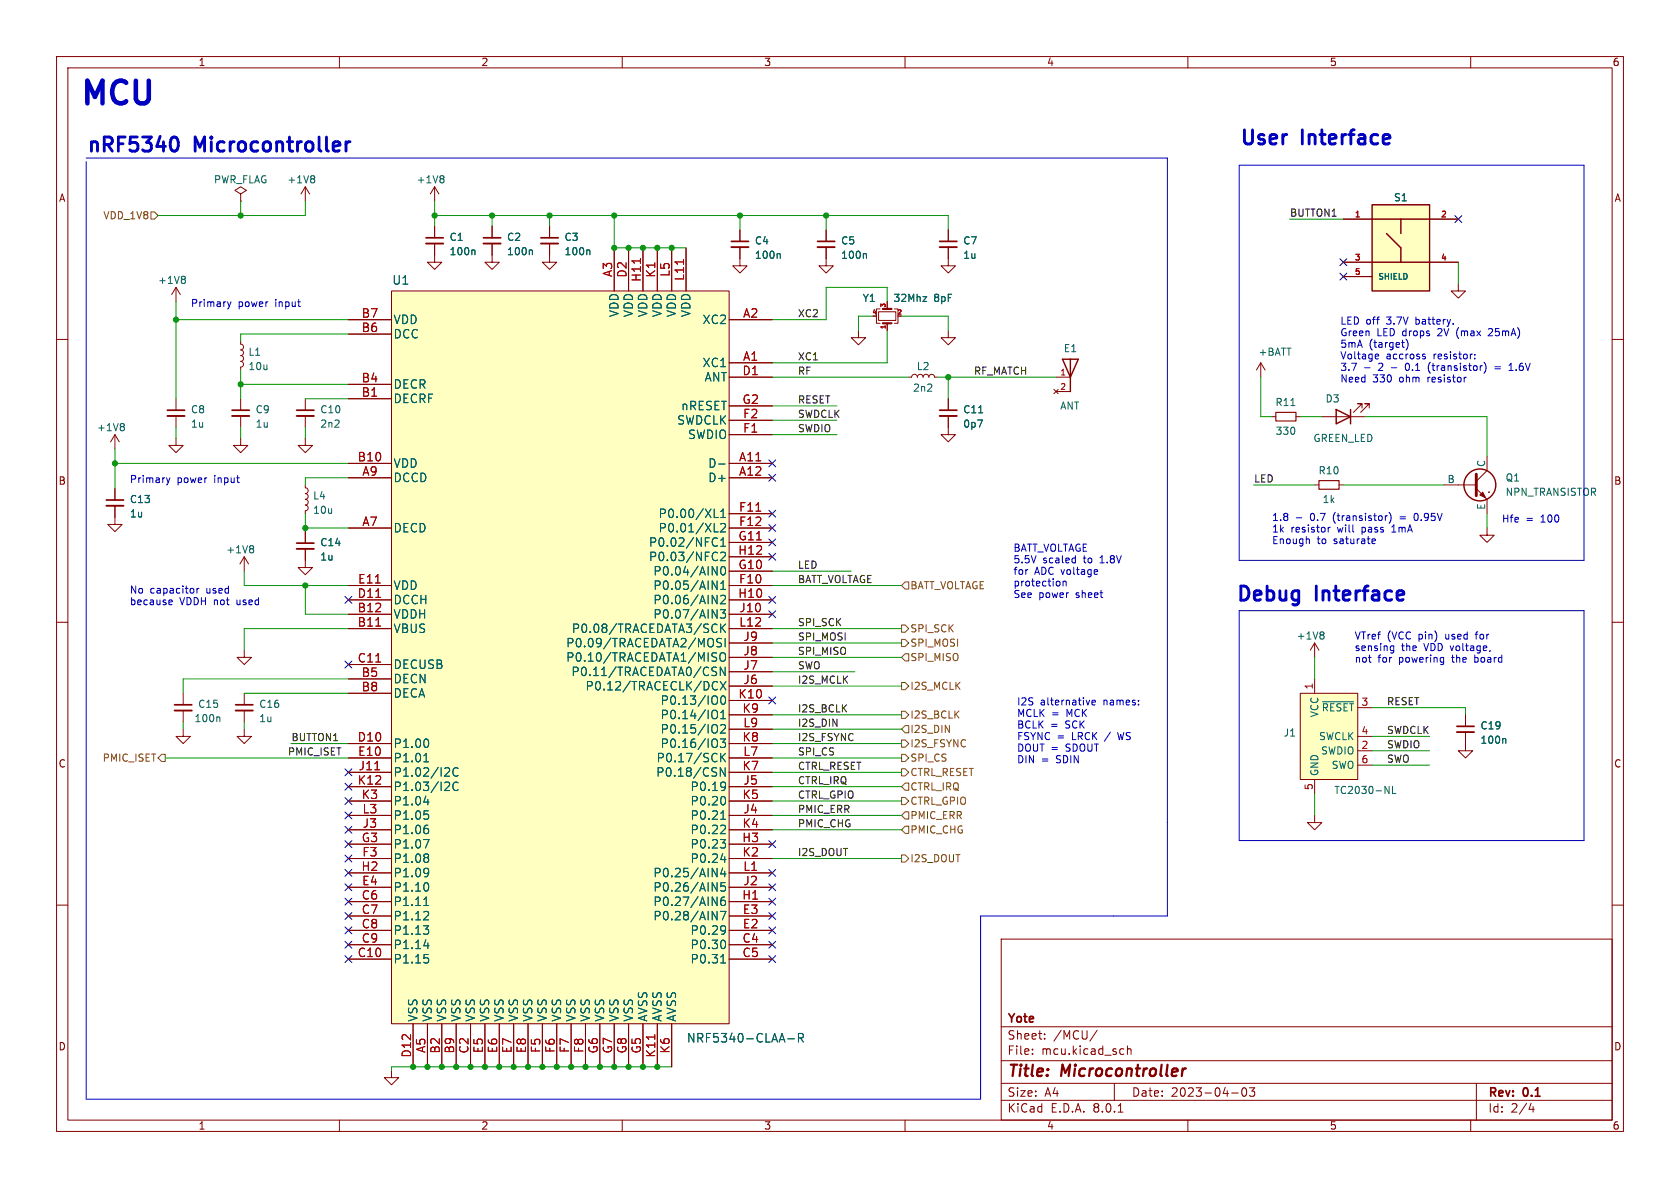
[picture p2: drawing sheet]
<svg xmlns="http://www.w3.org/2000/svg" width="297mm" height="210mm" viewBox="0 0 297 210" stroke-linecap="round" stroke-linejoin="round" font-family="sans-serif">
<g fill="none" stroke="#840000" stroke-width=".18">
<path d="M10 10h277v190h-277zM12 12h273v186h-273zM60 10v2M110 10v2M160 10v2M210 10v2M260 10v2M10 60h2M285 60h2M10 110h2M285 110h2M43.2 122.6v2"/>
<path d="M43.2 125.6v2M10 160h2M285 160h2M177 166h108v32h-108zM60 198v2M110 198v2M160 198v2M177 194.5h108M177 191.5h108M177 187.5h108M177 181.5h108M182.5 186.3v.1"/>
<path d="M182.5 185.5v.1M184.7 183.6v.1M184.7 182.8v.1M194 182.1l-1.3 2M197 191.5v3M197.7 196.6h.8M198.2 185.4l.5 .1M198.7 186.3l-.5 .1M199.3 185.5l.2-.1 .4 .1 .1 .9M199.3 184.9v1.5M210 198v2M217.7 193.2h1.2"/>
<path d="M219.7 192.4l.2-.1a.81 .81 0 0 1 .6 .6 .81 .81 0 0 1-.3 .8l-.2 .1a.81 .81 0 0 1-.3-1.4zM220.9 192.3h.9l-.5 .6 .4 .1v.7l-.2 .1h-.4l-.2-.1M260 198v2M261 191.5v6.5M270.7 195l-.4 1.1h.9M271 195.6v1"/>
</g>
<path d="M209.7 188.9l-.5 .2" fill="none" stroke="#840000" stroke-width=".4"/>
<path d="M41.7 125.6h3" fill="none" stroke="#840000" stroke-width=".33"/>
<path d="M41.7 124.6h3" fill="none" stroke="#840000" stroke-width=".3"/>
<path d="M229.9 122.6h10.1v15.2h-10.1z" fill="#ffffc2"/>
<g fill="none" stroke="#840000" stroke-width=".18">
<path d="M87 45.1v1.3h1.3l-1.3 1.2-1.3-1.2h1.3M97.2 45.1v1.3h1.2l-1.2 1.2-1.3-1.2h1.3M130.8 45.7v1.3h1.3l-1.3 1.3-1.3-1.3h1.3M257.8 50.2v1.2h1.3l-1.3 1.3-1.3-1.3h1.3M31.1 77.5v1.2h1.3l-1.3 1.3-1.3-1.3h1.3M31.1 70.5v2M31.1 73.5v2.1M222.9 64.1l-.8 1.3M222.9 64.1v2.6M222.9 64.1l.7 1.3M255.3 85.7h5.7M261 86.4l1.9 1.9v2.5"/>
<path d="M262.9 93.3v1.3h1.3l-1.3 1.3-1.3-1.3h1.3M262.9 80.6v2.6l-1.9 1.9M263.1 87h.1M32.4 128.9v1.3h1.3l-1.3 1.2-1.3-1.2h1.3M32.4 122.6v2M32.4 125.6v2M43.2 128.9v1.3h1.2l-1.2 1.2-1.3-1.2h1.3M229.9 122.6h10.1v15.2h-10.1zM232.4 120v2.6M232.4 137.8v2.5M240 132.7h2.6M240 125.1h2.6"/>
<path d="M240 130.2h2.6M240 135.3h2.6"/>
</g>
<path d="M38.7 126.7l.2 .2v.7M233.8 124.1h5.5M244.8 139l.8 1.3v-1.3M246.2 139v1.3h.6" fill="none" stroke="#006464" stroke-width=".18"/>
<path d="M261 83.8v3.8" fill="none" stroke="#840000" stroke-width=".51"/>
<path d="M261.6 87.5l.5-.5 .5 1z" fill="#840000" stroke="#840000" stroke-width=".18"/>
<circle cx="261.6" cy="85.7" r="2.82" fill="none" stroke="#840000" stroke-width=".25"/>
<path d="M29.6 73.5h3M30.9 125.6h3" fill="none" stroke="#840000" stroke-width=".33"/>
<path d="M29.6 72.5h3M30.9 124.6h3" fill="none" stroke="#840000" stroke-width=".3"/>
<path d="M69.2 51.4h59.7v129.6h-59.7z" fill="#ffffc2"/>
<g fill="none" stroke="#840000" stroke-width=".18">
<path d="M76.8 33v2.6M76.8 33l-.7 1.3M76.8 33l.8 1.3M31.1 50.8l-.7 1.3M31.1 50.8v2.5M31.1 50.8l.8 1.3M61.6 56.5h7.6M61.6 59.1h7.6M69.2 51.4h59.7v129.6h-59.7zM76.8 43.1v3.3h1.3l-1.3 1.2-1.2-1.2h1.2M76.8 40v2M87 40v2"/>
<path d="M87 43.1v2M97.2 40v2M97.2 43.1v2M108.6 43.8v7.6M111.1 43.8v7.6M113.7 43.8v7.6M116.2 43.8v7.6M118.7 43.8v7.6M121.3 43.8v7.6M128.9 56.5h7.6M130.8 40.6v2.1M130.8 43.7v2"/>
<path d="M151.8 58.4v1.3h1.2l-1.2 1.3-1.3-1.3h1.3M42.5 77.5v1.2h1.3l-1.3 1.3-1.2-1.3h1.2M42.5 61.9h.3l.2 .3v.4l-.5 .3 .4 .1 .2 .4-.2 .3-.4 .2 .4 .1 .1 .4-.1 .3-.4 .2v.5M42.5 60.3v.5l.4 .2 .1 .3-.1 .4-.4 .1M42.5 70.5v2M42.5 73.5v2.1M54 77.5v1.2h1.2l-1.2 1.3-1.3-1.3h1.3M54 70.5v2M54 73.5v2.1M61.6 70.5h7.6M61.6 67.9h7.6M128.9 64.1h7.6"/>
<path d="M128.9 66.7h7.6M128.9 76.8h7.6M128.9 74.3h7.6M128.9 71.8h7.6M224.8 73.7h.8M229.1 73.7h.8M233.7 73.7h7.6M240.8 72.1v-.7h-.8h.8l-1.5 1.5M242.1 72.1v-.7h-.8h.8l-1.6 1.5M54 85.7v.5l.3 .2 .2 .3-.2 .4-.3 .2 .4 .2v.4l-.1 .3-.3 .1 .3 .1 .2 .4-.2 .3-.3 .2 .3 .1 .2 .4-.2 .3-.3 .2v.5M54 97v3.3h1.2l-1.2 1.3-1.3-1.3h1.3M54 94v2"/>
<path d="M61.6 81.9h7.6M61.6 84.5h7.6M61.6 93.3h7.6M128.9 81.9h7.6M128.9 84.5h7.6M128.9 93.3h7.6M128.9 90.8h7.6M128.9 95.9h7.6M128.9 98.4h7.6M232.4 85.7h.8M236.7 85.7h.8M43.2 114.9v1.3h1.2l-1.2 1.3-1.3-1.3h1.3"/>
<path d="M61.6 111.1h7.6M61.6 108.6h7.6M61.6 117.5h7.6M61.6 106h7.6M61.6 103.5h7.6M128.9 111.1h7.6M128.9 108.6h7.6M128.9 106h7.6M128.9 103.5h7.6M128.9 101h7.6M128.9 118.7h7.6M128.9 116.2h7.6"/>
<path d="M128.9 113.7h7.6M232.4 113.7l-.8 1.2M232.4 113.7v2.5M232.4 113.7l.8 1.2M61.6 120h7.6M61.6 122.6h7.6M61.6 131.4h7.6M61.6 134h7.6M61.6 136.5h7.6M61.6 139.1h7.6M128.9 131.4h7.6M128.9 134h7.6"/>
<path d="M128.9 136.5h7.6M128.9 139.1h7.6M128.9 121.3h7.6M128.9 123.8h7.6M128.9 126.4h7.6M128.9 128.9h7.6M259.1 129.4v3.3h1.2l-1.2 1.3-1.3-1.3h1.3M259.1 126.4v2M61.6 159.4h7.6M61.6 156.8h7.6M61.6 151.8h7.6M61.6 149.2h7.6"/>
<path d="M61.6 154.3h7.6M61.6 146.7h7.6M61.6 144.1h7.6M61.6 141.6h7.6M128.9 159.4h7.6M128.9 156.8h7.6M128.9 151.8h7.6M128.9 149.2h7.6M128.9 154.3h7.6M128.9 146.7h7.6M128.9 144.1h7.6M128.9 141.6h7.6"/>
<path d="M232.4 144.1v1.3h1.3l-1.3 1.3-1.3-1.3h1.3M61.6 169.5h7.6M61.6 167h7.6M61.6 161.9h7.6M61.6 164.5h7.6M128.9 169.5h7.6M128.9 167h7.6M128.9 161.9h7.6M128.9 164.5h7.6M73 181v7.6M75.6 181v7.6M78.1 181v7.6"/>
<path d="M80.6 181v7.6M83.2 181v7.6M85.7 181v7.6M88.3 181v7.6M90.8 181v7.6M93.3 181v7.6M95.9 181v7.6M98.4 181v7.6M101 181v7.6M103.5 181v7.6M106 181v7.6M108.6 181v7.6"/>
<path d="M111.1 181v7.6M113.7 181v7.6M116.2 181v7.6M118.7 181v7.6"/>
</g>
<g fill="none" stroke="#006464" stroke-width=".18">
<path d="M78.3 31.1l.2 .2-.2 .3 .2 .2v.3l-.2 .2M32.5 48.8l.3 .3-.3 .3 .3 .2v.3l-.3 .2M83.8 44.2l.2 .2v.6M93.9 44.2l.2 .2v.6M104.1 44.2l.2 .2v.6M137.8 44.8l.1 .2v.7M228.2 71.7h.7M126.3 91.5h.7M126.3 94h.7M126.6 95.1l.2 .1M126.6 97.6l.2 .2M126.8 96.4l-.4 .2"/>
<path d="M126.8 99l-.2 .1M127.1 82h1.1M127.4 92.7l.6-.2 .2 .2 .1 .3-1 1h1M127.4 97.8l.6-.2 .2 .2 .1 .2-1 1.1h1M127.4 90.4l.4-.4v1.5M127.4 95.5l.4-.4v1.5M127.4 91.5h.9M127.4 96.6h.9M125.9 102.7l.9 1.5v-1.5M125.9 100.2l.9 1.5v-1.5M125.9 105.2l.9 1.5v-1.5M126.1 118.6l.5 .2 .1 .3-.3 .3h-.3"/>
<path d="M126.1 117.9l.6 .1M126.1 115.4l.6 .1M126.4 116.2l.3 .3-.1 .2-.2 .2M126.5 110.3l.3 .2M126.8 111.7l-.5 .1M127.3 107.8h1l-.5 .5 .4 .2v.6l-.2 .2h-.4l-.3-.2M127.4 105.4l.6-.2 .2 .2 .1 .3-1 1h1M127.4 103.1l.4-.4v1.5M127.4 104.2h.9M127.4 110.3v1.5M127.5 115.5a.5 .5 0 0 1 .5-.1 .5 .5 0 0 1 .3 .5v.5a.5 .5 0 0 1-.5 .5 .5 .5 0 0 1-.5-.5v-.5zM127.6 100.3l.2-.1a.81 .81 0 0 1 .5 .6 .81 .81 0 0 1-.2 .8l-.2 .1a.81 .81 0 0 1-.3-1.4z"/>
<path d="M127.6 112.9h-.6l-.3 .2 .1 .4 .7 .3v.4l-.2 .2-.6-.1M127.6 111l.7 .8M128.2 117.9v1.5l-.9-1.5v1.5M128.2 112.9v1.5M128.3 110.3l-.9 .9M233.8 111.7l.3 .2-.3 .3 .3 .3v.2l-.3 .3M74.9 134.7h.9M75.2 133.4l.1-.2v1.5M75.6 130.7l.2 .5-.2 .9M79.3 138.3l.2 .2-.1 .4-.8 .9h.9M79.3 135.8l.2 .2-.1 .4-.8 .8h.9M81 135.9a.6 .6 0 0 0-.8-.1 .6 .6 0 0 0-.1 .8 .56 .56 0 0 0 .2 .5 .56 .56 0 0 0 .7 0"/>
<path d="M81 138.4a.6 .6 0 0 0-.8 0 .6 .6 0 0 0-.1 .7 .56 .56 0 0 0 .2 .6 .56 .56 0 0 0 .7-.1M126.2 120.5h.4l.2 .1M126.5 125.6h.1a.96 .96 0 0 1-.1 1.5h-.3M126.6 128.2a1.06 1.06 0 0 1 0 1.3M126.8 123.2v1.1M126.8 130.8v1.1M126.8 121.8l-.2 .2-.4-.1M127.3 130.6h1l-.5 .6 .4 .1v.7l-.2 .1h-.4l-.3-.1M127.3 120.5l1 1.5M127.4 128.2l.6-.1 .2 .1 .1 .3-1 1.1h1M127.4 126l.4-.4v1.5M127.4 133.2v1.5"/>
<path d="M127.4 127.1h.9M127.6 123.2l.2-.2a.81 .81 0 0 1 .5 .6 .81 .81 0 0 1-.2 .8l-.2 .1a.81 .81 0 0 1-.3-1.3zM127.6 133.8l.7 .9M128 138.3l.2 .1a1.26 1.26 0 0 1-.1 1.2M128.2 135.7v1.5l-.9-1.5v1.5M128.3 138.9l-.3 .3M128.3 133.2l-.9 .8M128.3 120.5l-1 1.5M266 130.5l.2 .2v.7M74.8 148.4h1l-.6 1.5M74.9 141.8h.9M75 143.3h.7"/>
<path d="M75.2 158.8l.1-.2v1.5M75.3 145.9h.3M75.5 143.9l.3 .3v.3l-.3 .3M75.5 146.4l.3 .3v.4l-.3 .3M75.5 151l.3 .2-.3 .4 .3 .3v.3l-.3 .3M75.5 153.5l.2 .1a1.26 1.26 0 0 1-.1 1.2M75.6 156.1l.2 .5-.2 .9M75.6 141.3v1M75.8 154.1l-.3 .3M125.9 156l.9 1.5v-1.5M125.9 158.6l.9 1.5v-1.5M127.3 148.4h1l-.5 .6"/>
<path d="M127.4 144.8h.9M127.4 152h.9M127.7 143.5l.1-.2v1.5M127.8 153.4l-.4 1.1h.9M128 145.9l.3 .3-.1 .3-.9 .9h1M128 149l.3 .3v.3l-.3 .3M128.1 140.9l.2 .5-.2 .8M128.1 158.6a.59 .59 0 0 0-.7 .6v.6l.2 .2 .4 .1 .2-.2 .1-.5-.2-.2-.4-.1-.3 .3M128.1 151.5v1M128.1 154v1M128.2 156h-.7l-.1 .7 .2-.1 .5 .1 .2 .2-.1 .5-.2 .1-.6-.1M74.8 163.7h1l-.5 .5"/>
<path d="M74.9 160.1h.9M74.9 167.2h.9M75 168.7h.7M75.5 169.3l.3 .3v.3l-.3 .3M75.5 161.1l.3 .3-.1 .4-.9 .8h1M75.5 164.2l.3 .3v.4l-.3 .3M75.6 166.7v1M127.3 161.1h1l-.6 1.5M127.4 170.2h.9M127.7 168.9l.1-.2v1.5M128 163.7l.2 .1a1.26 1.26 0 0 1-.1 1.2M128.1 166.3l.2 .5-.2 .8"/>
<path d="M128.3 164.3l-.3 .3M139.3 183.6h1.1M141.2 183.5l.7-.1 .1-.2v-.4l-.3-.1h-.5v1.5M141.5 183.5l.5 .7"/>
</g>
<path d="M113.2 45.7v.9M120.8 45.9v.8M133.6 90.4h.9M66.4 110.7h.9M66.3 136.1h.8M115.8 182.9v.9" fill="none" stroke="#a90000" stroke-width=".18"/>
<path d="M75.3 43.1h3.1M85.5 43.1h3M95.6 43.1h3.1M129.3 43.7h3M41 73.5h3.1M52.5 73.5h3M52.5 97h3M257.6 129.4h3" fill="none" stroke="#840000" stroke-width=".33"/>
<path d="M75.3 42h3.1M85.5 42h3M95.6 42h3.1M129.3 42.7h3M41 72.5h3.1M52.5 72.5h3M52.5 96h3M257.6 128.4h3" fill="none" stroke="#840000" stroke-width=".3"/>
<path d="M236.2 72.4l2.6 1.3-2.6 1.2zM238.8 72.4v2.5" fill="none" stroke="#840000" stroke-width=".25"/>
<path d="M225.6 72.9h3.5v1.5h-3.5zM233.2 85h3.5v1.5h-3.5z" fill="none" stroke="#840000" stroke-width=".2"/>
<path d="M242.6 36.2h10.1v15.2h-10.1z" fill="#ffffc2"/>
<path d="M242.6 36.2h10.1v15.2h-10.1zM242.6 38.7h10.1M247.6 38.7v2.6M242.6 46.4h10.1M245.1 41.3l2.5 2.5v2.6M187.8 63.5h2.8l-1.4 3.2zM189.2 63.5v5.7" fill="none" stroke="#840000" stroke-width=".25"/>
<g fill="none" stroke="#840000" stroke-width=".18">
<path d="M42.5 34.3l1.1-.6-1.1-.7-1 .7 1 .6v1.3M42.5 35.6h.1M54 33l-.8 1.3M54 33v2.6M54 33l.7 1.3M237.5 38.7h5.1M252.7 38.7h5.1M61.6 56.5h7.6M61.6 59.1h7.6M76.8 40v2M76.8 43.1v2M87 40v2"/>
<path d="M87 43.1v2M97.2 40v2M97.2 43.1v2M108.6 43.8v7.6M111.1 43.8v7.6M113.7 43.8v7.6M116.2 43.8v7.6M118.7 43.8v7.6M121.3 43.8v7.6M128.9 56.5h7.6M130.8 40.6v2.1M130.8 43.7v2"/>
<path d="M146 43.7v3.3h1.3l-1.3 1.3-1.2-1.3h1.2M146 40.6v2.1M155.3 55.1h3.1v1.5h-3.1zM155.6 54.6h-.7v2.6h.7M156.8 53.3v1.3M156.8 57.2v1.2M158.1 54.6h.6v2.6h-.6M167.6 58.4v1.3h1.3l-1.3 1.3-1.2-1.3h1.2M167.6 43.7v3.3h1.3l-1.3 1.3-1.2-1.3h1.2M167.6 40.6v2.1M237.5 46.4h5.1M237.5 48.9h5.1"/>
<path d="M252.7 46.4h5.1M20.3 76.8v2.6M20.3 76.8l-.7 1.3M20.3 76.8l.8 1.3M61.6 70.5h7.6M61.6 67.9h7.6M128.9 66.7h7.6M128.9 64.1h7.6M128.9 76.8h7.6M128.9 74.3h7.6M128.9 71.8h7.6M160.7 66.7h.5l.1-.4 .4-.1 .3 .1 .2 .4 .1-.4 .4-.1 .3 .1 .2 .4 .1-.4 .4-.1 .4 .1 .1 .4 .2-.4 .3-.1 .4 .1 .1 .4h.5"/>
<path d="M167.6 73.5v3.3h1.3l-1.3 1.3-1.2-1.3h1.2M167.6 70.5v2M186.3 68.8l.8 .8M186.7 66.7h2.5M186.7 69.2h2.5M187.1 68.8l-.8 .8M20.3 89.4v3.3h1.3l-1.3 1.3-1.3-1.3h1.3M20.3 86.4v2M43.2 98.4l-.8 1.3M43.2 98.4v2.6M43.2 98.4l.7 1.3M54 94v2"/>
<path d="M54 97v2.1M61.6 81.9h7.6M61.6 84.5h7.6M61.6 93.3h7.6M128.9 81.9h7.6M128.9 84.5h7.6M128.9 93.3h7.6M128.9 90.8h7.6M128.9 95.9h7.6M128.9 98.4h7.6M61.6 111.1h7.6M61.6 108.6h7.6"/>
<path d="M61.6 117.5h7.6M61.6 106h7.6M61.6 103.5h7.6M128.9 111.1h7.6M128.9 108.6h7.6M128.9 106h7.6M128.9 103.5h7.6M128.9 101h7.6M128.9 118.7h7.6M128.9 116.2h7.6M128.9 113.7h7.6M61.6 120h7.6"/>
<path d="M61.6 122.6h7.6M61.6 131.4h7.6M61.6 134h7.6M61.6 136.5h7.6M61.6 139.1h7.6M128.9 131.4h7.6M128.9 134h7.6M128.9 136.5h7.6M128.9 139.1h7.6M128.9 121.3h7.6M128.9 123.8h7.6M128.9 126.4h7.6"/>
<path d="M128.9 128.9h7.6M259.1 126.4v2M259.1 129.4v2M61.6 159.4h7.6M61.6 156.8h7.6M61.6 151.8h7.6M61.6 149.2h7.6M61.6 154.3h7.6M61.6 146.7h7.6M61.6 144.1h7.6M61.6 141.6h7.6M128.9 159.4h7.6"/>
<path d="M128.9 156.8h7.6M128.9 151.8h7.6M128.9 149.2h7.6M128.9 154.3h7.6M128.9 146.7h7.6M128.9 144.1h7.6M128.9 141.6h7.6M61.6 169.5h7.6M61.6 167h7.6M61.6 161.9h7.6M61.6 164.5h7.6M128.9 169.5h7.6"/>
<path d="M128.9 167h7.6M128.9 161.9h7.6M128.9 164.5h7.6M69.2 189.2v1.3h1.3l-1.3 1.3-1.3-1.3h1.3M73 181v7.6M75.6 181v7.6M78.1 181v7.6M80.6 181v7.6M83.2 181v7.6M85.7 181v7.6M88.3 181v7.6M90.8 181v7.6"/>
<path d="M93.3 181v7.6M95.9 181v7.6M98.4 181v7.6M101 181v7.6M103.5 181v7.6M106 181v7.6M108.6 181v7.6M111.1 181v7.6M113.7 181v7.6M116.2 181v7.6M118.7 181v7.6"/>
</g>
<path d="M144.5 43.7h3.1M166.1 43.7h3.1M166.1 73.5h3.1M18.8 89.4h3" fill="none" stroke="#840000" stroke-width=".33"/>
<path d="M144.5 42.7h3.1M166.1 42.7h3.1M166.1 72.5h3.1M18.8 88.4h3" fill="none" stroke="#840000" stroke-width=".3"/>
<g fill="none" stroke="#006464" stroke-width=".18">
<path d="M55.4 31.1l.2 .2-.2 .3 .2 .2v.3l-.2 .2M83.8 44.2l.2 .2v.6M93.9 44.2l.2 .2v.6M104.1 44.2l.2 .2v.6M137.8 44.8l.1 .2v.7M153 44.8l.2 .2v.7M163.2 52.4h.6l-.6 .9h.6M21.7 74.9l.3 .2-.3 .3 .3 .3v.2l-.3 .2M173 73h.7M44.6 96.5l.2 .2-.2 .3 .2 .3v.2l-.2 .2M126.3 91.5h.7M126.3 94h.7"/>
<path d="M126.6 95.1l.2 .1M126.6 97.6l.2 .2M126.8 96.4l-.4 .2M126.8 99l-.2 .1M127.1 82h1.1M127.4 92.7l.6-.2 .2 .2 .1 .3-1 1h1M127.4 97.8l.6-.2 .2 .2 .1 .2-1 1.1h1M127.4 90.4l.4-.4v1.5M127.4 95.5l.4-.4v1.5M127.4 91.5h.9M127.4 96.6h.9M125.9 102.7l.9 1.5v-1.5"/>
<path d="M125.9 100.2l.9 1.5v-1.5M125.9 105.2l.9 1.5v-1.5M126.1 118.6l.5 .2 .1 .3-.3 .3h-.3M126.1 117.9l.6 .1M126.1 115.4l.6 .1M126.4 116.2l.3 .3-.1 .2-.2 .2M126.5 110.3l.3 .2M126.8 111.7l-.5 .1M127.3 107.8h1l-.5 .5 .4 .2v.6l-.2 .2h-.4l-.3-.2M127.4 105.4l.6-.2 .2 .2 .1 .3-1 1h1M127.4 103.1l.4-.4v1.5M127.4 104.2h.9"/>
<path d="M127.4 110.3v1.5M127.5 115.5a.5 .5 0 0 1 .5-.1 .5 .5 0 0 1 .3 .5v.5a.5 .5 0 0 1-.5 .5 .5 .5 0 0 1-.5-.5v-.5zM127.6 100.3l.2-.1a.81 .81 0 0 1 .5 .6 .81 .81 0 0 1-.2 .8l-.2 .1a.81 .81 0 0 1-.3-1.4zM127.6 112.9h-.6l-.3 .2 .1 .4 .7 .3v.4l-.2 .2-.6-.1M127.6 111l.7 .8M128.2 117.9v1.5l-.9-1.5v1.5M128.2 112.9v1.5M128.3 110.3l-.9 .9M74.9 134.7h.9M75.2 133.4l.1-.2v1.5M75.6 130.7l.2 .5-.2 .9M79.3 138.3l.2 .2-.1 .4-.8 .9h.9"/>
<path d="M79.3 135.8l.2 .2-.1 .4-.8 .8h.9M81 135.9a.6 .6 0 0 0-.8-.1 .6 .6 0 0 0-.1 .8 .56 .56 0 0 0 .2 .5 .56 .56 0 0 0 .7 0M81 138.4a.6 .6 0 0 0-.8 0 .6 .6 0 0 0-.1 .7 .56 .56 0 0 0 .2 .6 .56 .56 0 0 0 .7-.1M126.2 120.5h.4l.2 .1M126.5 125.6h.1a.96 .96 0 0 1-.1 1.5h-.3M126.6 128.2a1.06 1.06 0 0 1 0 1.3M126.8 123.2v1.1M126.8 130.8v1.1M126.8 121.8l-.2 .2-.4-.1M127.3 130.6h1l-.5 .6 .4 .1v.7l-.2 .1h-.4l-.3-.1M127.3 120.5l1 1.5M127.4 128.2l.6-.1 .2 .1 .1 .3-1 1.1h1"/>
<path d="M127.4 126l.4-.4v1.5M127.4 133.2v1.5M127.4 127.1h.9M127.6 123.2l.2-.2a.81 .81 0 0 1 .5 .6 .81 .81 0 0 1-.2 .8l-.2 .1a.81 .81 0 0 1-.3-1.3zM127.6 133.8l.7 .9M128 138.3l.2 .1a1.26 1.26 0 0 1-.1 1.2M128.2 135.7v1.5l-.9-1.5v1.5M128.3 138.9l-.3 .3M128.3 133.2l-.9 .8M128.3 120.5l-1 1.5M266 130.5l.2 .2v.7M74.8 148.4h1l-.6 1.5"/>
<path d="M74.9 141.8h.9M75 143.3h.7M75.2 158.8l.1-.2v1.5M75.3 145.9h.3M75.5 143.9l.3 .3v.3l-.3 .3M75.5 146.4l.3 .3v.4l-.3 .3M75.5 151l.3 .2-.3 .4 .3 .3v.3l-.3 .3M75.5 153.5l.2 .1a1.26 1.26 0 0 1-.1 1.2M75.6 156.1l.2 .5-.2 .9M75.6 141.3v1M75.8 154.1l-.3 .3M125.9 156l.9 1.5v-1.5"/>
<path d="M125.9 158.6l.9 1.5v-1.5M127.3 148.4h1l-.5 .6M127.4 144.8h.9M127.4 152h.9M127.7 143.5l.1-.2v1.5M127.8 153.4l-.4 1.1h.9M128 145.9l.3 .3-.1 .3-.9 .9h1M128 149l.3 .3v.3l-.3 .3M128.1 140.9l.2 .5-.2 .8M128.1 158.6a.59 .59 0 0 0-.7 .6v.6l.2 .2 .4 .1 .2-.2 .1-.5-.2-.2-.4-.1-.3 .3M128.1 151.5v1M128.1 154v1"/>
<path d="M128.2 156h-.7l-.1 .7 .2-.1 .5 .1 .2 .2-.1 .5-.2 .1-.6-.1M74.8 163.7h1l-.5 .5M74.9 160.1h.9M74.9 167.2h.9M75 168.7h.7M75.5 169.3l.3 .3v.3l-.3 .3M75.5 161.1l.3 .3-.1 .4-.9 .8h1M75.5 164.2l.3 .3v.4l-.3 .3M75.6 166.7v1M127.3 161.1h1l-.6 1.5M127.4 170.2h.9M127.7 168.9l.1-.2v1.5"/>
<path d="M128 163.7l.2 .1a1.26 1.26 0 0 1-.1 1.2M128.1 166.3l.2 .5-.2 .8M128.3 164.3l-.3 .3M139.3 183.6h1.1M141.2 183.5l.7-.1 .1-.2v-.4l-.3-.1h-.5v1.5M141.5 183.5l.5 .7"/>
</g>
<path d="M156.1 57.2h1.5M156.1 54.6h1.5" fill="none" stroke="#840000" stroke-width=".38"/>
<g fill="none" stroke="#725600" stroke-width=".18">
<path d="M26.7 37.5h.6l.6 .6-.6 .6h-.6zM159.4 113h.6l.7 .7-.7 .6h-.6zM159.4 110.5h.6l.7 .6-.7 .7h-.6zM160 102.9h.7v1.2h-.7l-.6-.6zM160 115.6h.7v1.2h-.7l-.6-.6zM28.6 133.4h.6v1.2h-.6l-.7-.6zM159.4 120.7h.6l.7 .6-.7 .6h-.6zM159.4 125.7h.6l.7 .7-.7 .6h-.6zM159.4 135.9h.6l.7 .6-.7 .7h-.6zM159.4 133.4h.6l.7 .6-.7 .6h-.6zM159.4 130.8h.6l.7 .6-.7 .7h-.6zM160 128.3h.7v1.2h-.7l-.6-.6z"/>
<path d="M160 138.4h.7v1.3h-.7l-.6-.6zM159.4 151.1h.6l.7 .7-.7 .6h-.6zM159.4 141h.6l.7 .6-.7 .6h-.6zM160 143.5h.7v1.3h-.7l-.6-.7zM160 146.1h.7v1.2h-.7l-.6-.6z"/>
</g>
<g fill="none" stroke="#0000c2" stroke-width=".18">
<path d="M15.2 27.9h191.2v134h-33v32.4h-158.2v-165.7M219.1 29.2h60.9v69.9h-60.9zM40.2 53.3l.3 .9M40.5 54.2l-.3 .4M40.8 53.3l-.3 .9M256.9 57.2v.1M263.3 58.1l-.2 .1M263.8 58.6l-.7 .8h.8M241.2 65h1M243.3 62.6l.4 .1v.2l-.6 .1M243.7 63.4h-.4M247.8 60.6h.5"/>
<path d="M248.1 61.4h.2M248.9 60.5v.8l-.3 .6M251.7 63l.3 .1v.2l-.2 .1h-.2M251.7 62.6l.3 .1M252.6 64.4l-.1 .5 .1 .7M259.2 66.7h-.2M260.2 62.6h.1M260.7 63.3v.1M260.7 62.7v.1M262.4 64a1.46 1.46 0 0 1 0 2M264.3 64.8h1M264.3 65.2h1"/>
<path d="M266.8 65.5h.7M266.8 64.6l.3-.4v1.3M29.4 84.5l.3 .8M29.7 85.3l-.3 .4M30 84.5l-.3 .8M189.8 98.7h.3M190.1 98.2v1.3M190.1 99.4l-.3 .1M229.2 91.5h1M231.3 95.3l.2 .1v.7M234.8 93.2v.9M235.2 93.2l-.4 .3"/>
<path d="M242.7 95.3h.4l.1 .3-.7 .1M243.1 96l-.4 .1M244.9 91.2v.8M245.3 91.2l-.4 .2M245.6 90.6a1.46 1.46 0 0 1 0 1.9M246.1 94.1h.7M246.2 93.1l-.1 .1M250.2 90.8l-.2 .4 .2 .8M30 106.1h.4l.1 .3-.6 .1M30.4 106.8l-.4 .1M34.8 104v.9M35.2 104l-.4 .3"/>
<path d="M187.3 102.9v.6M187.9 102.7v.9M187.9 102.9l.2-.2 .3 .1 .1 .8M193.9 100.7l.1 .3-.6 .1M194 101.5h-.1M219.1 108h60.9v40.6h-60.9zM245.9 115h.5M245.9 114.2h.5M246.4 114.2v1l-.1 .2M255.1 116.2l.1 .1M255.2 116.2v1l-.1 .2M255.2 117l-.1 .1"/>
<path d="M263.4 115l-.1 .2M192.6 123.8l-.3 .8M193 124.2l.7-.1-.1-.3h-.4l-.2 .2 .1 .6h.5"/>
</g>
<path d="M30.7 24.2a.64 .64 0 0 1 .7 .5 1.47 1.47 0 0 1-.5 2h-.2M61.2 25.1v1.6M61.9 25.1a.64 .64 0 0 0-.7 .4" fill="none" stroke="#0000c2" stroke-width=".5"/>
<g fill="none" stroke="#009600" stroke-width=".18">
<path d="M42.5 35.6v2.5M54 35.6v2.5h-26.1M76.8 38.1h90.8v2.5M76.8 35.6v4.4M87 38.1v1.9M97.2 38.1v1.9M108.6 38.1v5.7h12.7M130.8 38.1v2.5M146 38.1v2.5M228 38.7h9.5M31.1 53.3v17.2M31.1 56.5h30.5"/>
<path d="M61.6 59.1h-19.1v1.2M154.3 55.9h-2.5v2.5M156.8 58.4v5.7h-20.3M156.8 53.3v-2.5h-10.8v5.7h-9.5M159.4 55.9h8.2v2.5M257.8 46.4v3.8M20.3 79.4v7M31.1 75.6v1.9M42.5 65.4v5.1M42.5 75.6v1.9M42.5 67.9h19.1M54 75.6v1.9"/>
<path d="M54 70.5h7.6M136.5 66.7h24.2M136.5 74.3h11.5M136.5 76.8h11.5M136.5 71.8h11.5M165.7 66.7h21M167.6 66.7v3.8M222.9 66.7v7h1.9M229.9 73.7h3.8M241.3 73.7h21.6v6.9M20.3 81.9h41.3M54 90.8v3.2"/>
<path d="M54 93.3h7.6M61.6 84.5h-7.6v1.2M221.6 85.7h10.8M237.5 85.7h17.8M262.9 90.8v2.5M43.2 101v2.5h18.4M54 103.5v5.1h7.6M61.6 111.1h-18.4v3.8M136.5 111.1h22.9M136.5 103.5h22.9M136.5 118.7h14.6M136.5 116.2h22.9"/>
<path d="M136.5 113.7h22.9M136.5 101h14M232.4 116.2v3.8M29.2 134h32.4M32.4 127.6v1.3M43.2 122.6h18.4M43.2 127.6v1.3M51.4 131.4h10.2M61.6 120h-29.2v2.6M136.5 134h22.9M136.5 126.4h22.9M136.5 128.9h22.9"/>
<path d="M136.5 121.3h22.9M136.5 131.4h22.9M136.5 139.1h22.9M136.5 136.5h22.9M242.6 125.1h16.5v1.3M242.6 135.3h10.1M242.6 132.7h10.1M242.6 130.2h10.1M136.5 151.8h22.9M136.5 144.1h22.9M136.5 141.6h22.9M136.5 146.7h22.9"/>
<path d="M232.4 140.3v3.8M118.7 188.6h-49.5v.6"/>
</g>
<g fill="none" stroke="#000084" stroke-width=".18">
<path d="M257.2 38.1l1.2 1.2M258.4 38.1l-1.2 1.2M236.9 45.7l1.2 1.3M236.9 48.3l1.2 1.2M238.1 45.7l-1.2 1.3M238.1 48.3l-1.2 1.2M135.9 95.3l1.2 1.2M135.9 81.3l1.2 1.2M135.9 90.2l1.2 1.2M135.9 83.8l1.2 1.3M135.9 92.7l1.2 1.3M135.9 97.8l1.2 1.2"/>
<path d="M137.1 95.3l-1.2 1.2M137.1 81.3l-1.2 1.2M137.1 90.2l-1.2 1.2M137.1 83.8l-1.2 1.3M137.1 92.7l-1.2 1.3M137.1 97.8l-1.2 1.2M61 116.9l1.2 1.2M61 105.4l1.2 1.3M62.2 116.9l-1.2 1.2M62.2 105.4l-1.2 1.3M135.9 105.4l1.2 1.3M135.9 108l1.2 1.2"/>
<path d="M137.1 105.4l-1.2 1.3M137.1 108l-1.2 1.2M61 138.5l1.2 1.2M61 135.9l1.2 1.2M62.2 138.5l-1.2 1.2M62.2 135.9l-1.2 1.2M135.9 123.2l1.2 1.2M137.1 123.2l-1.2 1.2M61 148.6l1.2 1.2M61 151.2l1.2 1.2M61 153.7l1.2 1.2M61 156.2l1.2 1.3"/>
<path d="M61 158.8l1.2 1.2M61 143.5l1.2 1.3M61 141l1.2 1.2M61 146.1l1.2 1.2M62.2 148.6l-1.2 1.2M62.2 156.2l-1.2 1.3M62.2 151.2l-1.2 1.2M62.2 153.7l-1.2 1.2M62.2 158.8l-1.2 1.2M62.2 143.5l-1.2 1.3M62.2 141l-1.2 1.2M62.2 146.1l-1.2 1.2"/>
<path d="M135.9 153.7l1.2 1.2M135.9 156.2l1.2 1.3M135.9 148.6l1.2 1.2M135.9 158.8l1.2 1.2M137.1 153.7l-1.2 1.2M137.1 156.2l-1.2 1.3M137.1 148.6l-1.2 1.2M137.1 158.8l-1.2 1.2M61 166.4l1.2 1.2M61 161.3l1.2 1.2M61 168.9l1.2 1.3M61 163.9l1.2 1.2"/>
<path d="M62.2 166.4l-1.2 1.2M62.2 161.3l-1.2 1.2M62.2 168.9l-1.2 1.3M62.2 163.9l-1.2 1.2M135.9 161.3l1.2 1.2M135.9 168.9l1.2 1.3M135.9 166.4l1.2 1.2M135.9 163.9l1.2 1.2M137.1 161.3l-1.2 1.2M137.1 168.9l-1.2 1.3M137.1 166.4l-1.2 1.2M137.1 163.9l-1.2 1.2"/>
</g>
<path d="M113.2 45.7v.9M120.8 45.9v.8M133.6 90.4h.9M66.4 110.7h.9M66.3 136.1h.8M115.8 182.9v.9" fill="none" stroke="#a90000" stroke-width=".18"/>
<g fill="#009600" stroke="#009600" stroke-width=".18">
<circle cx="85.7" cy="188.6" r=".46"/>
<circle cx="88.3" cy="188.6" r=".46"/>
<circle cx="93.3" cy="188.6" r=".46"/>
<circle cx="90.8" cy="188.6" r=".46"/>
<circle cx="83.2" cy="188.6" r=".46"/>
<circle cx="101" cy="188.6" r=".46"/>
<circle cx="103.5" cy="188.6" r=".46"/>
<circle cx="106" cy="188.6" r=".46"/>
<circle cx="116.2" cy="188.6" r=".46"/>
<circle cx="80.6" cy="188.6" r=".46"/>
<circle cx="78.1" cy="188.6" r=".46"/>
<circle cx="73" cy="188.6" r=".46"/>
<circle cx="75.6" cy="188.6" r=".46"/>
<circle cx="111.1" cy="188.6" r=".46"/>
<circle cx="113.7" cy="188.6" r=".46"/>
<circle cx="42.5" cy="67.9" r=".46"/>
<circle cx="42.5" cy="38.1" r=".46"/>
<circle cx="31.1" cy="56.5" r=".46"/>
<circle cx="116.2" cy="43.8" r=".46"/>
<circle cx="108.6" cy="38.1" r=".46"/>
<circle cx="97.2" cy="38.1" r=".46"/>
<circle cx="111.1" cy="43.8" r=".46"/>
<circle cx="87" cy="38.1" r=".46"/>
<circle cx="108.6" cy="43.8" r=".46"/>
<circle cx="118.7" cy="43.8" r=".46"/>
<circle cx="113.7" cy="43.8" r=".46"/>
<circle cx="76.8" cy="38.1" r=".46"/>
<circle cx="98.4" cy="188.6" r=".46"/>
<circle cx="95.9" cy="188.6" r=".46"/>
<circle cx="108.6" cy="188.6" r=".46"/>
<circle cx="54" cy="93.3" r=".46"/>
<circle cx="54" cy="103.5" r=".46"/>
<circle cx="20.3" cy="81.9" r=".46"/>
<circle cx="130.8" cy="38.1" r=".46"/>
<circle cx="146" cy="38.1" r=".46"/>
<circle cx="167.6" cy="66.7" r=".46"/>
</g>
<text font-size="5.6" fill="#0000c2" x="14" y="18.8">MCU</text>
<g font-size="3.5" fill="#0000c2">
<text x="15.2" y="27.1">nRF5340</text>
<text x="34.6" y="27.1">Microcontroller</text>
<text x="219.1" y="25.8">User</text>
<text x="230.3" y="25.8">Interface</text>
<text x="218.4" y="106.4">Debug</text>
<text x="232.8" y="106.4">Interface</text>
</g>
<g font-size="2.8" fill="#840000">
<text x="178" y="190.9">Title:</text>
<text x="187.7" y="190.9">Microcontroller</text>
</g>
<g font-size="2.1" fill="#006464">
<text x="69.3" y="50.5">U1</text>
<text x="69.5" y="57.5">VDD</text>
<text x="109.6" y="56.1" transform="rotate(-90 109.6 56.1)">VDD</text>
<text x="112.1" y="56.1" transform="rotate(-90 112.1 56.1)">VDD</text>
<text x="114.6" y="56.1" transform="rotate(-90 114.6 56.1)">VDD</text>
<text x="117.2" y="56.1" transform="rotate(-90 117.2 56.1)">VDD</text>
<text x="119.7" y="56.1" transform="rotate(-90 119.7 56.1)">VDD</text>
<text x="122.3" y="56.1" transform="rotate(-90 122.3 56.1)">VDD</text>
<text x="124.1" y="57.5">XC2</text>
<text x="69.5" y="60">DCC</text>
<text x="124.1" y="65.1">XC1</text>
<text x="69.5" y="71.5">DECRF</text>
<text x="69.5" y="68.9">DECR</text>
<text x="124.5" y="67.7">ANT</text>
<text x="119.6" y="75.3">SWDCLK</text>
<text x="120.4" y="72.7">nRESET</text>
<text x="121.6" y="77.8">SWDIO</text>
<text x="69.5" y="82.9">VDD</text>
<text x="125.1" y="82.9">D-</text>
<text x="69.5" y="85.4">DCCD</text>
<text x="125.1" y="85.4">D+</text>
<text x="69.5" y="94.3">DECD</text>
<text x="116.4" y="91.8">P0.00/XL1</text>
<text x="116.4" y="94.3">P0.01/XL2</text>
<text x="114.6" y="96.9">P0.02/NFC1</text>
<text x="114.6" y="99.4">P0.03/NFC2</text>
<text x="115.4" y="101.9">P0.04/AIN0</text>
<text x="69.5" y="107">DCCH</text>
<text x="69.5" y="104.5">VDD</text>
<text x="115.4" y="104.5">P0.05/AIN1</text>
<text x="115.4" y="107">P0.06/AIN2</text>
<text x="69.5" y="112.1">VBUS</text>
<text x="69.5" y="109.6">VDDH</text>
<text x="101" y="112.1">P0.08/TRACEDATA3/SCK</text>
<text x="115.4" y="109.6">P0.07/AIN3</text>
<text x="69.5" y="118.5">DECUSB</text>
<text x="100" y="117.2">P0.10/TRACEDATA1/MISO</text>
<text x="100" y="114.6">P0.09/TRACEDATA2/MOSI</text>
<text x="100.9" y="119.7">P0.11/TRACEDATA0/CSN</text>
<text x="69.5" y="121">DECN</text>
<text x="69.5" y="123.5">DECA</text>
<text x="103.4" y="122.3">P0.12/TRACECLK/DCX</text>
<text x="116.7" y="124.8">P0.13/IO0</text>
<text x="116.7" y="127.3">P0.14/IO1</text>
<text x="116.7" y="129.9">P0.15/IO2</text>
<text x="69.5" y="132.4">P1.00</text>
<text x="69.5" y="135">P1.01</text>
<text x="69.5" y="137.5">P1.02/I2C</text>
<text x="115.9" y="137.5">P0.18/CSN</text>
<text x="116" y="135">P0.17/SCK</text>
<text x="116.7" y="132.4">P0.16/IO3</text>
<text x="69.5" y="140">P1.03/I2C</text>
<text x="69.5" y="142.6">P1.04</text>
<text x="122" y="140">P0.19</text>
<text x="122" y="142.6">P0.20</text>
<text x="69.5" y="147.7">P1.06</text>
<text x="69.5" y="145.1">P1.05</text>
<text x="122" y="145.1">P0.21</text>
<text x="122" y="147.7">P0.22</text>
<text x="69.5" y="152.7">P1.08</text>
<text x="69.5" y="150.2">P1.07</text>
<text x="69.5" y="155.3">P1.09</text>
<text x="115.4" y="155.3">P0.25/AIN4</text>
<text x="122" y="150.2">P0.23</text>
<text x="122" y="152.7">P0.24</text>
<text x="69.5" y="160.4">P1.11</text>
<text x="69.5" y="157.8">P1.10</text>
<text x="115.4" y="160.4">P0.27/AIN6</text>
<text x="115.4" y="157.8">P0.26/AIN5</text>
<text x="69.5" y="162.9">P1.12</text>
<text x="69.5" y="165.4">P1.13</text>
<text x="69.5" y="168">P1.14</text>
<text x="115.4" y="162.9">P0.28/AIN7</text>
<text x="122" y="168">P0.30</text>
<text x="122" y="165.4">P0.29</text>
<text x="69.5" y="170.5">P1.15</text>
<text x="122" y="170.5">P0.31</text>
<text x="74" y="180.7" transform="rotate(-90 74 180.7)">VSS</text>
<text x="76.5" y="180.7" transform="rotate(-90 76.5 180.7)">VSS</text>
<text x="79.1" y="180.7" transform="rotate(-90 79.1 180.7)">VSS</text>
<text x="81.6" y="180.7" transform="rotate(-90 81.6 180.7)">VSS</text>
<text x="84.2" y="180.7" transform="rotate(-90 84.2 180.7)">VSS</text>
<text x="86.7" y="180.7" transform="rotate(-90 86.7 180.7)">VSS</text>
<text x="89.2" y="180.7" transform="rotate(-90 89.2 180.7)">VSS</text>
<text x="91.8" y="180.7" transform="rotate(-90 91.8 180.7)">VSS</text>
<text x="94.3" y="180.7" transform="rotate(-90 94.3 180.7)">VSS</text>
<text x="96.9" y="180.7" transform="rotate(-90 96.9 180.7)">VSS</text>
<text x="99.4" y="180.7" transform="rotate(-90 99.4 180.7)">VSS</text>
<text x="101.9" y="180.7" transform="rotate(-90 101.9 180.7)">VSS</text>
<text x="104.5" y="180.7" transform="rotate(-90 104.5 180.7)">VSS</text>
<text x="107" y="180.7" transform="rotate(-90 107 180.7)">VSS</text>
<text x="109.6" y="180.7" transform="rotate(-90 109.6 180.7)">VSS</text>
<text x="112.1" y="180.7" transform="rotate(-90 112.1 180.7)">VSS</text>
<text x="114.6" y="180.7" transform="rotate(-90 114.6 180.7)">AVSS</text>
<text x="117.2" y="180.7" transform="rotate(-90 117.2 180.7)">AVSS</text>
<text x="119.7" y="180.7" transform="rotate(-90 119.7 180.7)">AVSS</text>
<text x="121.3" y="184.5">NRF5340-CLAA-R</text>
</g>
<g font-size="2.1" fill="#a90000">
<text x="108.3" y="49.1" transform="rotate(-90 108.3 49.1)">A3</text>
<text x="110.9" y="49.2" transform="rotate(-90 110.9 49.2)">D2</text>
<text x="113.4" y="49.9" transform="rotate(-90 113.4 49.9)">H11</text>
<text x="116" y="49.2" transform="rotate(-90 116 49.2)">K1</text>
<text x="118.5" y="49" transform="rotate(-90 118.5 49)">L5</text>
<text x="121" y="49.7" transform="rotate(-90 121 49.7)">L11</text>
<text x="63.9" y="58.8">B6</text>
<text x="63.9" y="56.3">B7</text>
<text x="131.3" y="56.3">A2</text>
<text x="131.3" y="63.9">A1</text>
<text x="63.9" y="70.2">B1</text>
<text x="63.9" y="67.7">B4</text>
<text x="131.2" y="66.4">D1</text>
<text x="131.2" y="71.5">G2</text>
<text x="131.3" y="76.6">F1</text>
<text x="131.3" y="74">F2</text>
<text x="63.1" y="81.7">B10</text>
<text x="130.6" y="81.7">A11</text>
<text x="64" y="84.2">A9</text>
<text x="130.6" y="84.2">A12</text>
<text x="64" y="93.1">A7</text>
<text x="130.5" y="95.6">G11</text>
<text x="130.6" y="90.6">F11</text>
<text x="130.6" y="93.1">F12</text>
<text x="130.4" y="98.2">H12</text>
<text x="130.5" y="100.7">G10</text>
<text x="63.1" y="105.8">D11</text>
<text x="63.2" y="103.3">E11</text>
<text x="130.4" y="105.8">H10</text>
<text x="130.6" y="103.3">F10</text>
<text x="63.1" y="110.9">B11</text>
<text x="63.1" y="108.3">B12</text>
<text x="130.6" y="110.9">L12</text>
<text x="130.6" y="108.3">J10</text>
<text x="131.4" y="113.4">J9</text>
<text x="63.1" y="117.2">C11</text>
<text x="63.9" y="119.8">B5</text>
<text x="131.4" y="118.5">J7</text>
<text x="131.4" y="116">J8</text>
<text x="63.9" y="122.3">B8</text>
<text x="130.5" y="123.6">K10</text>
<text x="131.4" y="121">J6</text>
<text x="63.1" y="131.2">D10</text>
<text x="131.2" y="131.2">K8</text>
<text x="131.2" y="126.1">K9</text>
<text x="131.3" y="128.7">L9</text>
<text x="63.2" y="133.7">E10</text>
<text x="63.3" y="136.3">J11</text>
<text x="131.2" y="136.3">K7</text>
<text x="131.3" y="133.7">L7</text>
<text x="63.1" y="138.8">K12</text>
<text x="63.9" y="141.4">K3</text>
<text x="64" y="143.9">L3</text>
<text x="131.2" y="141.4">K5</text>
<text x="131.4" y="143.9">J4</text>
<text x="131.4" y="138.8">J5</text>
<text x="63.9" y="149">G3</text>
<text x="64" y="146.4">J3</text>
<text x="131.1" y="149">H3</text>
<text x="131.2" y="146.4">K4</text>
<text x="63.8" y="154.1">H2</text>
<text x="64" y="151.5">F3</text>
<text x="131.2" y="151.5">K2</text>
<text x="131.3" y="154.1">L1</text>
<text x="63.9" y="159.1">C6</text>
<text x="63.9" y="161.7">C7</text>
<text x="63.9" y="156.6">E4</text>
<text x="131.1" y="159.1">H1</text>
<text x="131.2" y="161.7">E3</text>
<text x="131.4" y="156.6">J2</text>
<text x="63.9" y="164.2">C8</text>
<text x="63.9" y="166.8">C9</text>
<text x="131.2" y="166.8">C4</text>
<text x="131.2" y="164.2">E2</text>
<text x="63.1" y="169.3">C10</text>
<text x="131.2" y="169.3">C5</text>
<text x="72.8" y="187" transform="rotate(-90 72.8 187)">D12</text>
<text x="75.3" y="186.2" transform="rotate(-90 75.3 186.2)">A5</text>
<text x="77.9" y="186.3" transform="rotate(-90 77.9 186.3)">B2</text>
<text x="80.4" y="186.3" transform="rotate(-90 80.4 186.3)">B9</text>
<text x="82.9" y="186.3" transform="rotate(-90 82.9 186.3)">C2</text>
<text x="85.5" y="186.3" transform="rotate(-90 85.5 186.3)">E5</text>
<text x="88" y="186.3" transform="rotate(-90 88 186.3)">E6</text>
<text x="90.6" y="186.3" transform="rotate(-90 90.6 186.3)">E7</text>
<text x="93.1" y="186.3" transform="rotate(-90 93.1 186.3)">E8</text>
<text x="95.6" y="186.2" transform="rotate(-90 95.6 186.2)">F5</text>
<text x="98.2" y="186.2" transform="rotate(-90 98.2 186.2)">F6</text>
<text x="100.7" y="186.2" transform="rotate(-90 100.7 186.2)">F7</text>
<text x="103.3" y="186.2" transform="rotate(-90 103.3 186.2)">F8</text>
<text x="105.8" y="186.3" transform="rotate(-90 105.8 186.3)">G6</text>
<text x="108.3" y="186.3" transform="rotate(-90 108.3 186.3)">G7</text>
<text x="110.9" y="186.3" transform="rotate(-90 110.9 186.3)">G8</text>
<text x="113.4" y="186.3" transform="rotate(-90 113.4 186.3)">G5</text>
<text x="116" y="187" transform="rotate(-90 116 187)">K11</text>
<text x="118.5" y="186.3" transform="rotate(-90 118.5 186.3)">K6</text>
</g>
<g font-size="2.1" fill="#840000">
<text x="178" y="184">Sheet:</text>
<text x="178" y="181.2">Yote</text>
<text x="186.2" y="184">/MCU/</text>
<text x="178" y="186.7">File:</text>
<text x="184.1" y="186.7">mcu.kicad_sch</text>
<text x="178" y="196.9">KiCad</text>
<text x="178" y="194.1">Size:</text>
<text x="184.7" y="194.1">A4</text>
<text x="185.7" y="196.9">E.D.A.</text>
<text x="193.3" y="196.9">8.0.1</text>
<text x="200" y="194.1">Date:</text>
<text x="207" y="194.1">2023-04-03</text>
<text x="263" y="194.3">Rev:</text>
<text x="263" y="196.9">Id:</text>
<text x="267.1" y="196.9">2/4</text>
<text x="269.4" y="194.3">0.1</text>
</g>
<g font-size="1.8" fill="#840000">
<text x="35" y="11.9">1</text>
<text x="85" y="11.9">2</text>
<text x="135" y="11.9">3</text>
<text x="185" y="11.9">4</text>
<text x="235" y="11.9">5</text>
<text x="285" y="11.9">6</text>
<text x="10.3" y="35.9">A</text>
<text x="285.3" y="35.9">A</text>
<text x="10.3" y="85.9">B</text>
<text x="285.3" y="85.9">B</text>
<text x="10.3" y="135.9">C</text>
<text x="285.3" y="135.9">C</text>
<text x="10.3" y="185.9">D</text>
<text x="285.3" y="185.9">D</text>
<text x="35" y="199.9">1</text>
<text x="85" y="199.9">2</text>
<text x="135" y="199.9">3</text>
<text x="185" y="199.9">4</text>
<text x="235" y="199.9">5</text>
<text x="285" y="199.9">6</text>
</g>
<g font-size="1.8" fill="#006464">
<text x="37.7" y="32.6">PWR_FLAG</text>
<text x="50.7" y="32.6">+1V8</text>
<text x="73.6" y="32.6">+1V8</text>
<text x="246.3" y="35.8">S1</text>
<text x="79.4" y="42.8">C1</text>
<text x="79.4" y="45.3">100n</text>
<text x="89.5" y="42.8">C2</text>
<text x="89.5" y="45.3">100n</text>
<text x="99.7" y="42.8">C3</text>
<text x="99.7" y="45.3">100n</text>
<text x="133.4" y="43.4">C4</text>
<text x="133.4" y="46">100n</text>
<text x="148.6" y="43.4">C5</text>
<text x="148.6" y="46">100n</text>
<text x="170.2" y="43.4">C7</text>
<text x="170.2" y="46">1u</text>
<text x="27.8" y="50.4">+1V8</text>
<text x="152.4" y="53.6">Y1</text>
<text x="157.9" y="53.6">32Mhz</text>
<text x="165.1" y="53.6">8pF</text>
<text x="43.8" y="63.1">L1</text>
<text x="43.8" y="65.6">10u</text>
<text x="162" y="65.6">L2</text>
<text x="188" y="62.5">E1</text>
<text x="222.4" y="63.1">+BATT</text>
<text x="161.3" y="69.4">2n2</text>
<text x="225.4" y="72">R11</text>
<text x="234.2" y="71.3">D3</text>
<text x="17" y="76.4">+1V8</text>
<text x="33.7" y="73.3">C8</text>
<text x="33.7" y="75.8">1u</text>
<text x="45.1" y="73.3">C9</text>
<text x="45.1" y="75.8">1u</text>
<text x="56.5" y="73.3">C10</text>
<text x="56.5" y="75.8">2n2</text>
<text x="170.2" y="73.3">C11</text>
<text x="170.2" y="75.8">0p7</text>
<text x="187.3" y="72.6">ANT</text>
<text x="225.4" y="77.1">330</text>
<text x="232.1" y="78.3">GREEN_LED</text>
<text x="262.6" y="82.7" transform="rotate(-90 262.6 82.7)">C</text>
<text x="22.9" y="89.1">C13</text>
<text x="55.3" y="88.5">L4</text>
<text x="233" y="84">R10</text>
<text x="233.7" y="89.1">1k</text>
<text x="255.8" y="85.5">B</text>
<text x="266.1" y="85.3">Q1</text>
<text x="266.1" y="87.9">NPN_TRANSISTOR</text>
<text x="22.9" y="91.7">1u</text>
<text x="55.3" y="91">10u</text>
<text x="262.6" y="90.2" transform="rotate(-90 262.6 90.2)">E</text>
<text x="39.9" y="98">+1V8</text>
<text x="56.5" y="99.3">1u</text>
<text x="56.5" y="96.8">C14</text>
<text x="229.1" y="113.3">+1V8</text>
<text x="34.9" y="125.3">C15</text>
<text x="45.7" y="125.3">C16</text>
<text x="233.6" y="126">~{RESET}</text>
<text x="34.3" y="127.9">100n</text>
<text x="45.7" y="127.9">1u</text>
<text x="226.8" y="130.4">J1</text>
<text x="233.1" y="131">SWCLK</text>
<text x="233.3" y="126.9" transform="rotate(-90 233.3 126.9)">VCC</text>
<text x="261.6" y="129.1">C19</text>
<text x="261.6" y="131.7">100n</text>
<text x="233.3" y="137.3" transform="rotate(-90 233.3 137.3)">GND</text>
<text x="233.5" y="133.6">SWDIO</text>
<text x="235.3" y="136.1">SWO</text>
<text x="235.8" y="140.6">TC2030-NL</text>
</g>
<g font-size="1.8" fill="#725600">
<text x="18.2" y="39">VDD_1V8</text>
<text x="160.8" y="104.4">BATT_VOLTAGE</text>
<text x="160.8" y="112">SPI_SCK</text>
<text x="160.8" y="114.5">SPI_MOSI</text>
<text x="160.8" y="117.1">SPI_MISO</text>
<text x="160.8" y="122.1">I2S_MCLK</text>
<text x="160.8" y="129.8">I2S_DIN</text>
<text x="160.8" y="127.2">I2S_BCLK</text>
<text x="18.1" y="134.8">PMIC_ISET</text>
<text x="160.8" y="137.4">CTRL_RESET</text>
<text x="160.8" y="134.8">SPI_CS</text>
<text x="160.8" y="132.3">I2S_FSYNC</text>
<text x="160.8" y="142.5">CTRL_GPIO</text>
<text x="160.8" y="139.9">CTRL_IRQ</text>
<text x="160.8" y="145">PMIC_ERR</text>
<text x="160.8" y="147.5">PMIC_CHG</text>
<text x="160.8" y="152.6">I2S_DOUT</text>
</g>
<g font-size="1.8" fill="#0f0f0f">
<text x="228" y="38.4">BUTTON1</text>
<text x="141" y="56.2">XC2</text>
<text x="141" y="63.8">XC1</text>
<text x="141" y="71.4">RESET</text>
<text x="141" y="66.3">RF</text>
<text x="172.1" y="66.3">RF_MATCH</text>
<text x="141" y="76.5">SWDIO</text>
<text x="141" y="73.9">SWDCLK</text>
<text x="221.6" y="85.4">LED</text>
<text x="141" y="100.6">LED</text>
<text x="141" y="103.2">BATT_VOLTAGE</text>
<text x="141" y="110.8">SPI_SCK</text>
<text x="141" y="113.3">SPI_MOSI</text>
<text x="141" y="118.4">SWO</text>
<text x="141" y="115.9">SPI_MISO</text>
<text x="141" y="120.9">I2S_MCLK</text>
<text x="245.1" y="124.7">RESET</text>
<text x="51.4" y="131.1">BUTTON1</text>
<text x="141" y="131.1">I2S_FSYNC</text>
<text x="141" y="128.6">I2S_DIN</text>
<text x="141" y="126">I2S_BCLK</text>
<text x="245.1" y="129.8">SWDCLK</text>
<text x="50.8" y="133.6">PMIC_ISET</text>
<text x="141" y="136.2">CTRL_RESET</text>
<text x="141" y="133.6">SPI_CS</text>
<text x="245.1" y="132.4">SWDIO</text>
<text x="245.1" y="134.9">SWO</text>
<text x="141" y="138.7">CTRL_IRQ</text>
<text x="141" y="141.3">CTRL_GPIO</text>
<text x="141" y="143.8">PMIC_ERR</text>
<text x="141" y="146.3">PMIC_CHG</text>
<text x="141" y="151.4">I2S_DOUT</text>
</g>
<g font-size="1.8" fill="#0000c2">
<text x="33.7" y="54.4">Primary</text>
<text x="42.1" y="54.4">power</text>
<text x="48.8" y="54.4">input</text>
<text x="236.9" y="57.5">LED off</text>
<text x="236.9" y="59.5">Green</text>
<text x="243.4" y="59.5">LED drops</text>
<text x="245.2" y="57.5">3.7V</text>
<text x="250.5" y="57.5">battery.</text>
<text x="254.5" y="59.5">2V</text>
<text x="257.9" y="59.5">(max</text>
<text x="263.8" y="59.5">25mA)</text>
<text x="236.9" y="61.6">5mA</text>
<text x="236.9" y="63.6">Voltage</text>
<text x="236.9" y="65.7">3.7</text>
<text x="242" y="61.6">(target)</text>
<text x="243.8" y="65.7">2</text>
<text x="245" y="63.6">accross</text>
<text x="246.2" y="65.7">-</text>
<text x="248.9" y="65.7">0.1</text>
<text x="253.1" y="65.7">(transistor)</text>
<text x="253.5" y="63.6">resistor:</text>
<text x="267.9" y="65.7">1.6V</text>
<text x="236.9" y="67.7">Need</text>
<text x="242.7" y="67.7">330</text>
<text x="247.5" y="67.7">ohm</text>
<text x="252.6" y="67.7">resistor</text>
<text x="22.9" y="85.5">Primary</text>
<text x="31.3" y="85.5">power</text>
<text x="38" y="85.5">input</text>
<text x="224.8" y="92.2">1.8</text>
<text x="224.8" y="94.2">1k</text>
<text x="228.2" y="94.2">resistor</text>
<text x="231.7" y="92.2">0.7</text>
<text x="235.9" y="92.2">(transistor)</text>
<text x="236.6" y="94.2">will</text>
<text x="241" y="94.2">pass</text>
<text x="246.5" y="94.2">1mA</text>
<text x="247.9" y="92.2">=</text>
<text x="250.7" y="92.2">0.95V</text>
<text x="265.4" y="92.5">Hfe</text>
<text x="269.7" y="92.5">=</text>
<text x="272.5" y="92.5">100</text>
<text x="179.1" y="97.6">BATT_VOLTAGE</text>
<text x="179.1" y="99.7">5.5V</text>
<text x="179.1" y="101.7">for</text>
<text x="182.9" y="101.7">ADC voltage</text>
<text x="184.4" y="99.7">scaled</text>
<text x="191.7" y="99.7">to</text>
<text x="194.7" y="99.7">1.8V</text>
<text x="224.8" y="96.3">Enough</text>
<text x="232.9" y="96.3">to</text>
<text x="235.9" y="96.3">saturate</text>
<text x="22.9" y="105">No</text>
<text x="22.9" y="107.1">because</text>
<text x="26.5" y="105">capacitor</text>
<text x="31.8" y="107.1">VDDH not</text>
<text x="36.6" y="105">used</text>
<text x="42.1" y="107.1">used</text>
<text x="179.1" y="103.8">protection</text>
<text x="179.1" y="105.8">See</text>
<text x="183.6" y="105.8">power</text>
<text x="190.3" y="105.8">sheet</text>
<text x="239.4" y="113.1">VTref</text>
<text x="245.2" y="113.1">(VCC</text>
<text x="250.9" y="113.1">pin)</text>
<text x="255.8" y="113.1">used</text>
<text x="261.4" y="113.1">for</text>
<text x="239.4" y="115.2">sensing</text>
<text x="239.4" y="117.2">not</text>
<text x="243.6" y="117.2">for</text>
<text x="247.4" y="117.2">powering</text>
<text x="247.8" y="115.2">the</text>
<text x="251.9" y="115.2">VDD voltage,</text>
<text x="257" y="117.2">the</text>
<text x="261.1" y="117.2">board</text>
<text x="179.7" y="124.8">I2S</text>
<text x="183.9" y="124.8">alternative</text>
<text x="195.2" y="124.8">names:</text>
<text x="179.7" y="126.8">MCLK</text>
<text x="179.7" y="128.9">BCLK</text>
<text x="179.7" y="130.9">FSYNC =</text>
<text x="185.7" y="128.9">=</text>
<text x="185.9" y="126.8">=</text>
<text x="188.5" y="128.9">SCK</text>
<text x="188.6" y="126.8">MCK</text>
<text x="189.6" y="130.9">LRCK</text>
<text x="195.6" y="130.9">/</text>
<text x="198.1" y="130.9">WS</text>
<text x="179.7" y="133">DOUT =</text>
<text x="179.7" y="135">DIN</text>
<text x="184.1" y="135">=</text>
<text x="186.8" y="135">SDIN</text>
<text x="188.5" y="133">SDOUT</text>
</g>
<g font-size="1.8" fill="#a90000">
<text x="232.2" y="122" transform="rotate(-90 232.2 122)">1</text>
<text x="240.6" y="124.8">3</text>
<text x="240.6" y="129.9">4</text>
<text x="240.6" y="132.5">2</text>
<text x="240.6" y="135">6</text>
<text x="232.2" y="139.8" transform="rotate(-90 232.2 139.8)">5</text>
</g>
<g font-size="1.4" fill="#a90000">
<text x="239.4" y="38.5">1</text>
<text x="254.7" y="38.5">2</text>
<text x="239.4" y="46.1">3</text>
<text x="254.7" y="46.1">4</text>
<text x="239.4" y="48.6">5</text>
<text x="187.3" y="66.4">1</text>
<text x="187.3" y="69">2</text>
</g>
<text font-size="1.4" fill="#006464" x="243.6" y="49.6">SHIELD</text>
<g font-size="1.1" fill="#a90000">
<text x="154.1" y="55.6">4</text>
<text x="156.6" y="58.3" transform="rotate(-90 156.6 58.3)">1</text>
<text x="156.6" y="54.5" transform="rotate(-90 156.6 54.5)">3</text>
<text x="158.6" y="55.6">2</text>
</g>
</svg>
